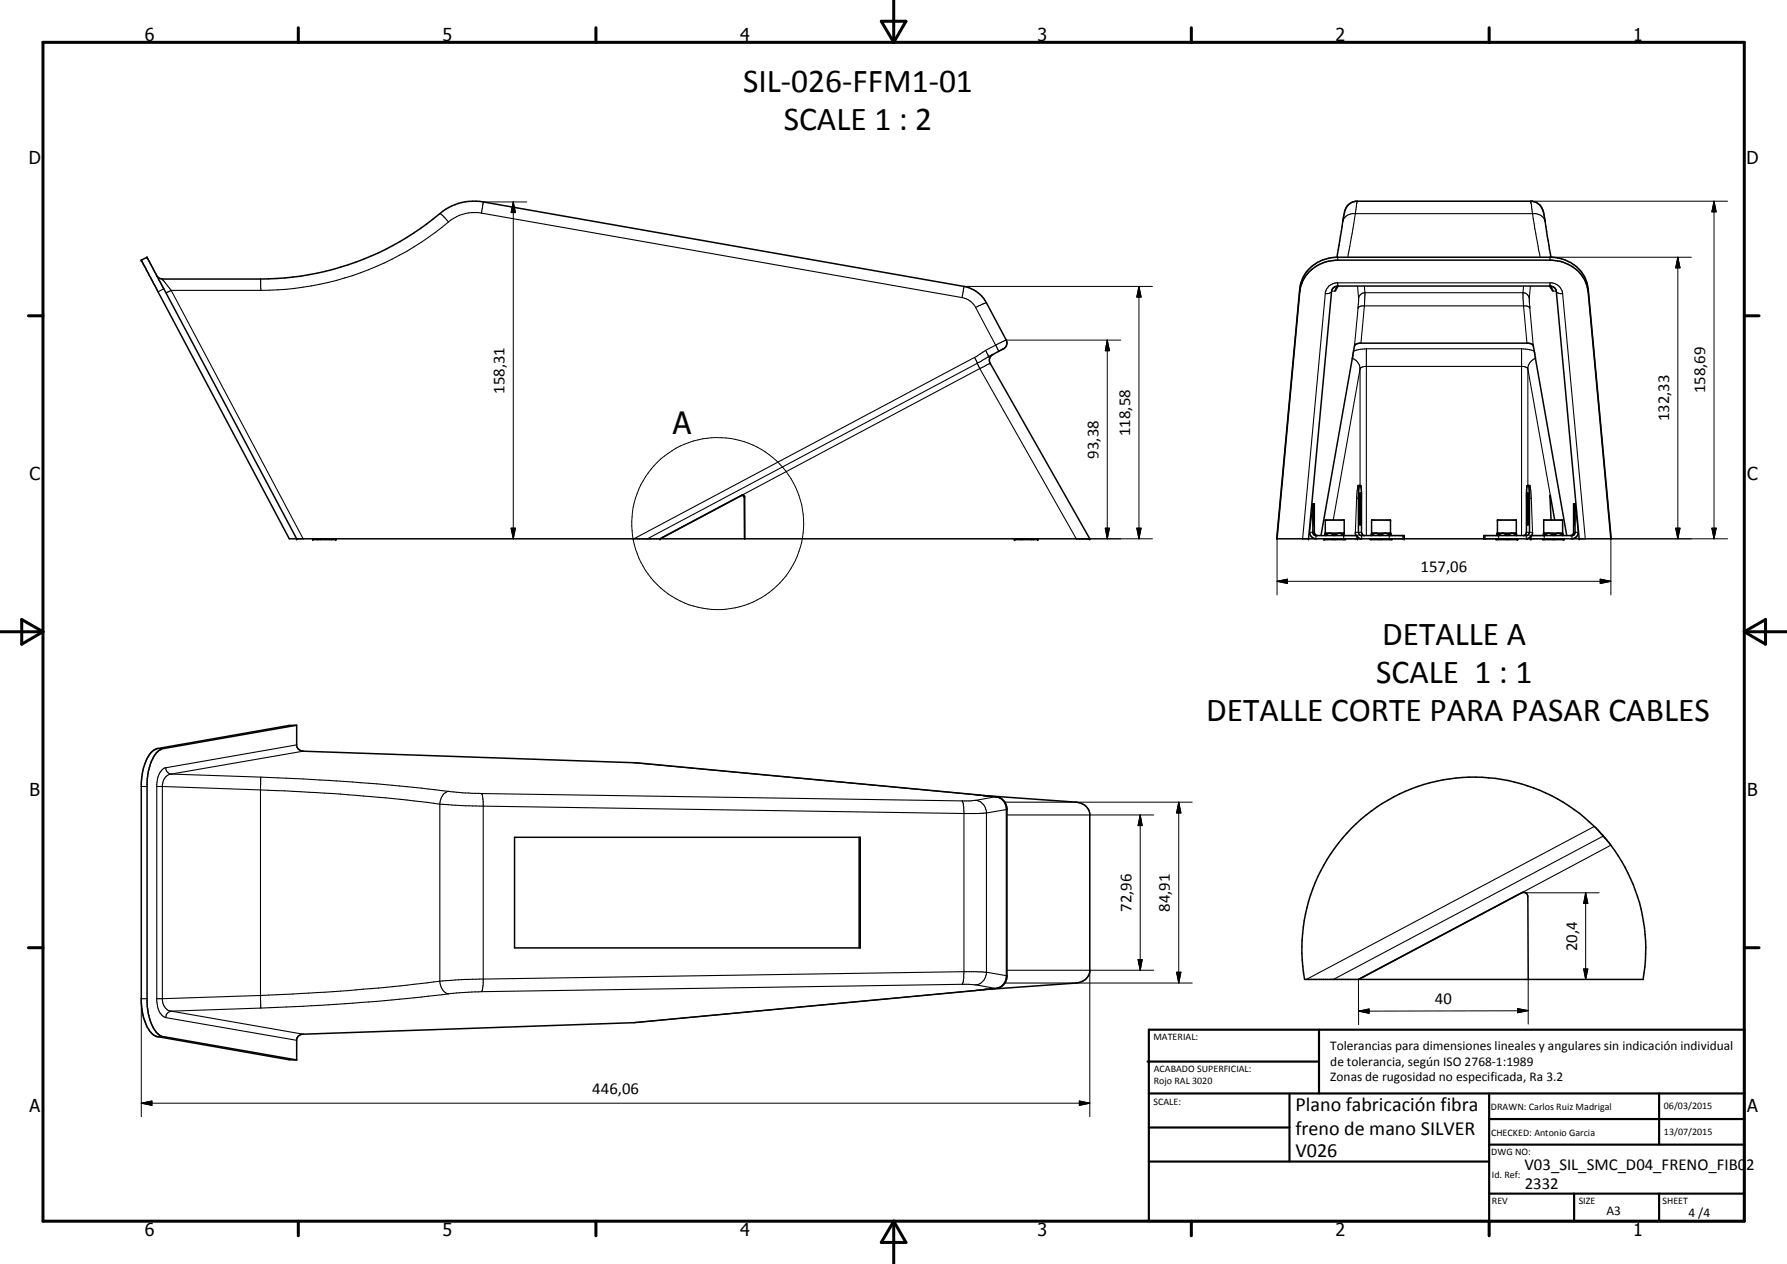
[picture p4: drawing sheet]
<svg xmlns="http://www.w3.org/2000/svg" width="420mm" height="297mm" viewBox="0 0 420 297" stroke-linecap="round" stroke-linejoin="round" font-family="sans-serif">
<g fill="none" stroke="#000" stroke-width=".35">
<path d="M33.3 61.3l-.1-.2 1.4-.6 1.5 2.9a4.4 4.4 0 0 0 1.5 2l.6 .2h23a66.7 66.7 0 0 0 43.6-16.4 12.5 12.5 0 0 1 8.8-1.7l113 19.8a7.6 7.6 0 0 1 5.3 3.9l4.7 8.7a1.73 1.73 0 0 1-1.4 2.4l-2.8 1.6M33.3 61.3v.1M33.3 61.4l34.7 65.2h188.2l-23.5-41.5a1.52 1.52 0 0 1 .7-1.8M36.9 64.9l32.9 61.7M307.6 63.4l.9-.8a9.3 9.3 0 0 1 5.6-2.1h50.8a9.1 9.1 0 0 1 7.6 4.4l.7 1.6 .2 1.4 5.4 58.7h-78.6l5.4-58.7 .8-2.7zM314.3 67.6h.1M314.4 60.5l1.4-9.2a4 4 0 0 1 2.5-3.9l.4-.1h41.6a3.8 3.8 0 0 1 2.9 4l1.4 9.2M314.7 67.2l-.4 .4M364.3 67.2l.4 .4M174.3 116.5h.4l.3 .4v9.7M308.7 118.4v6.9l.2 .3 .3 .3h10v.7M308.8 118.4l.1 5v-5"/>
<path d="M309 118.4v6.7l.2 .5 .4 .3M319.3 114.1h.6l.2 .9v10.1l.2 .5 .4 .3M319.6 114.1l-.2 2.6v8.4l.2 .5 .3 .3h10.2v.7M319.7 115.9l.2 1.3-.1 6.2-.2-1.4zM359.2 115.9l.2 .7-.2 6.8-.1-.8zM359.4 114.1l.2 2.2v8.8l-.2 .5-.3 .3h-10.2v.7M359.7 114.1h-.6l-.1 .4-.1 10.6-.1 .4-.5 .4M364.5 116.4v.1M364.5 116.4l.2 5.8M364.5 116.5l1 5.7M370 118.4v6.9l-.6 .6M370.1 118.4l.1 5"/>
<path d="M370.2 118.4v4.9M370.3 118.4v6.7l-.3 .7-10.2 .1v.7M73.5 126.7h5.5M73.5 126.7l.2-.1-.1 .2M74.7 126.7v.1M75 126.6l-.2 .1M75.2 126.6l-.1 .1M75.3 126.7v.1M77.4 126.7v.1M77.5 126.6v.1M77.7 126.6l.2 .1M77.9 126.7v.1"/>
<path d="M78.8 126.6l.2 .1M78.9 126.7v.1M155.2 126.6l19.3-10.2 .6 .3v9.9M238.5 126.7h5.5M238.6 126.7v.1M238.8 126.6l-.3 .1M239.8 126.7v.1M240.1 126.6l-.2 .1M240.3 126.6l-.1 .1M240.4 126.7v.1M242.5 126.7v.1M242.6 126.6v.1"/>
<path d="M242.8 126.6l.1 .1M243 126.7v.1M243.7 126.6l.3 .1M300.3 126.6l5.3-58a8.6 8.6 0 0 1 8.5-7.5h50.8a8.6 8.6 0 0 1 8.5 7.5l5.3 58M307.7 126.6l5.4-58.1a1.39 1.39 0 0 1 1.3-1.3h50.2a1.39 1.39 0 0 1 1.3 1.3l5.4 58.1M307.9 125.1l.1 .3a1.49 1.49 0 0 0 1.4 1.2M310.6 125.9l7.9-44.7a1.09 1.09 0 0 1 1.2-.6h39.6a1.02 1.02 0 0 1 1.2 .7l7.9 44.6M311.3 126.7l5 .1zM311.6 125.8h.1M311.6 126.6l-.3 .1M311.6 125.3v-3.1h4.4l.1 3.7M311.6 125.3h4.4"/>
<path d="M311.6 125.3v.6M311.7 126.6l-.1 .2M311.7 125.8v.1M311.7 125.8a1.21 1.21 0 0 1 1.9 0M313.4 126.7v.1M313.6 125.8h.2M313.6 126.6l-.1 .1M313.6 125.8v.1M313.8 125.8v.1M313.8 125.8a1.38 1.38 0 0 1 2.1 0M313.8 126.6l.1 .1M314 126.7v.1"/>
<path d="M315.9 125.8h.1M315.9 125.8v.1M315.9 126.6l.1 .1M315.9 126.7v.1M316 126.6l.3 .2M316 125.3v.6M316.1 126.6l.2 .1M318.7 125.1l.1 .8M319.2 126.2l1 .4M322.1 126.7l5.2 .1zM322.4 125.8l.1-3.6h4.4l-.1 3.7M322.4 125.8h.1"/>
<path d="M322.4 125.8v.1M322.4 126.7v.1M322.4 126.6l-.2 .1M322.5 125.3h4.5M322.5 126.6l-.1 .1M322.5 125.8v.1M322.5 125.8a1.24 1.24 0 0 1 1.9 0M324.2 126.7v.1M324.4 125.8h.3M324.4 126.6l-.1 .1M324.4 125.8v.1M324.7 125.8v.1"/>
<path d="M324.7 125.8a1.38 1.38 0 0 1 2 0M324.7 126.6v.1M324.8 126.7v.1M326.7 125.8h.1M326.7 126.6l.1 .2M326.7 125.8v.1M326.8 126.6l.3 .1M326.9 125.3l.1 .6M327 126.6l.2 .1M327.1 126.7v.1M351.7 126.7l5.1 .1zM351.9 126.7v.1"/>
<path d="M352 126.6l-.3 .1M352 125.3h4.5M352.1 125.3l-.1 .6M352.1 125.4v.1M352.1 125.9v-3.7h4.4l.1 3.7M352.1 125.8h.2M352.1 126.6l-.2 .1M352.2 126.7v.1M352.3 125.8v.1M352.3 125.8a1.34 1.34 0 0 1 2 0M352.3 126.6l-.2 .1M354.1 126.7v.1"/>
<path d="M354.3 125.8h.3M354.3 125.8v.1M354.3 126.6v.1M354.6 125.8v.1M354.6 125.8a1.21 1.21 0 0 1 1.9 0M354.6 126.6l.1 .1M354.8 126.7v.1M356.5 126.6l.1 .1M356.5 125.8h.1M356.5 125.8v.1M356.6 126.7v.1M356.6 126.6l.2 .1"/>
<path d="M359.8 126.2l-1 .4M360.3 125.1l-.2 .8M362.7 126.7h5M362.7 126.7v.1M363 125.3h4.4M363 125.3v.6M363 125.3l-.1 .6M363 125.8h.1M363 126.6l-.3 .1M363.1 126.6l-.1 .2M363.1 125.8v.1M363.1 125.8a1.34 1.34 0 0 1 2.1 0"/>
<path d="M364.9 126.7v.1M365.2 125.8h.2M365.2 125.8v.1M365.2 126.6l-.1 .1M365.4 125.8v.1M365.4 125.8a1.21 1.21 0 0 1 1.9 0M365.4 126.6l.1 .1M365.6 126.7v.1M367.3 125.8h.1M367.3 126.6l.2 .1M367.3 125.8v.1M367.4 125.3v-3.1h-4.4v3.1"/>
<path d="M367.4 125.3v.6M367.4 126.7v.1M367.4 126.6l.3 .1M371.1 125.1l-.1 .3a1.49 1.49 0 0 1-1.4 1.2M69.8 170.4v5.2a1.66 1.66 0 0 0 1.5 .9l78.2 2.7 84.7 8a2.86 2.86 0 0 1 2.6 2.8v39.5a2.91 2.91 0 0 1-2.6 2.8l-85.2 8-77.7 2.7a1.53 1.53 0 0 0-1.5 1.2v4.9M69.8 170.4l-1.8 .1-30.8 5.4a4.6 4.6 0 0 0-3.1 3.5l-.6 2.3-.3 2.2v51.7a11.5 11.5 0 0 0 2.7 7.5l1.1 .5 31 5.4 1.8 .1M69.8 170.4l-31.3 5.5a4.3 4.3 0 0 0-3 3.2l-.6 2.2-.3 2.6v51.7a10.5 10.5 0 0 0 2.8 7.6l.9 .4 31.5 5.5M121 196.8h81.3v26h-81.3zM202 196.8v26M231.2 186.9l21.9 1.6a3.3 3.3 0 0 1 3.1 2.6v37.3a3.3 3.3 0 0 1-3.1 2.6l-21.9 1.6M317.7 194.6a40.4 40.4 0 0 1 47.4-7.5 40.4 40.4 0 0 1 21.2 43.1h-79.6a40.3 40.3 0 0 1 11-35.6zM319.4 230.2l38.4-20.4a.97 .97 0 0 1 1.4 .9l.1 19.5"/>
</g>
<g fill="none" stroke="#000" stroke-width=".25">
<path d="M103.4 50.2l.6 .4 1.4 1.6M105.4 52.2a68.7 68.7 0 0 1-44.1 16M113.2 50.1l113 19.8M113.2 50.1a9.5 9.5 0 0 0-7.8 2.1M113.6 47.5l-.4 2.6M315.7 52a2.47 2.47 0 0 1 2.2-1.8h43.2a2.47 2.47 0 0 1 2.2 1.8M319.1 47.3l-2.2 13.2M319.1 47.3h.1M359.9 47.3h.1M359.9 47.3l2.2 13.2M38.2 65.6h.1M38.2 65.6l2 2.6"/>
<path d="M38.5 67.9l-1.3 .7M40.2 68.2l-1.2 .5M40.2 68.2l31.1 58.4M40.2 68.2h21.1M61.2 65.6h.1M61.2 65.6l.1 2.6M226.2 69.9l1.5 .5a4.4 4.4 0 0 1 1.7 1.9M226.6 67.3l-.4 2.6M229.4 72.3l4.7 8.8M231.9 71.2h.1M231.9 71.2l-2.5 1.1M236.6 79.9l-2.5 1.2"/>
<path d="M305.6 67.9v.7M311.6 69l-5.3 57.6M311.6 69a2.76 2.76 0 0 1 2.7-2.5h50.4a2.88 2.88 0 0 1 2.7 2.5M313.1 68.4h.7M313.1 68.5l-.1 .2-.6 .3h-.8M314.4 67.5l-.3 .7-.3 .2M314.5 67.2h.1M314.5 60.5v.6M314.5 66.5v.7M314.7 67.2l-.7 .7-.2 .5M319.2 67.2l.2 2.9M319.3 72.4l-.8 8.9"/>
<path d="M319.3 72.4l.3-.3 .6-.2h38.6l.6 .2 .3 .3M319.4 70.1l-.1 2.3M320.8 67.2l.1 1.6M320.9 68.8l-.1 2.6-.8 9.2M320.9 68.8h37.2M320.9 68.8a1.54 1.54 0 0 0-1.5 1.3M358.1 68.8l.1 2.6 .8 9.2M358.1 68.8a1.5 1.5 0 0 1 1.5 1.3M358.2 67.2l-.1 1.6M359.6 70.1l.1 2.3M359.7 72.4l.8 8.9M359.8 67.2l-.2 2.9"/>
<path d="M364.4 67.2l.4 .4 .4 .8M364.4 67.2h.1M364.4 60.5v.6M364.4 66.5v.7M364.6 67.5l.3 .7 .3 .2M365.2 68.4h.7M365.9 68.5l.1 .2 .6 .3h.8M367.4 69l5.3 57.6M373.4 67.9v.7M229.1 84l-80.1 42.6M229.1 84l.7 1.4M229.8 85.4l-77.6 41.2"/>
<path d="M229.8 85.4l.6 1.2M230.4 86.6l-56.1 29.9M230.4 86.6l22.7 40M231.7 82.3l-2.6 1.7M231.7 82.3l.7 1.6-2.6 1.5M232.8 85.4h.1M232.8 85.4l-2.4 1.2M234.1 81.1l-2.4 1.2M234.1 81.1l.7 1.5M318 84.2l1.2 .9 .5 .9 .1 .7M319.8 86.7l.4-.4 .8-.2h37l.9 .3 .3 .3 5.3 29.8M319.8 86.7l-6.3 35.5"/>
<path d="M319.8 86.7v27.4M321.3 82v43.9M321.3 82l-1.4 .1-1.6 .4M321.3 82h36.4M357.7 82l1.9 .2 1.2 .3M357.7 82v43.9M361 84.2l-.9 .6-.5 .5-.4 1.1v27.7M175.1 116.8l-.1 .1M308.8 118.4l-.9 6.7h1.1M309 118.4l-.2 1.2M319 117.1h.4M319 117.1l-.3 8h1.4"/>
<path d="M319.3 114.1l-.3 3M319.6 117.9h.3M359.1 117.9h.3M359.6 117.1h.4M359.7 114.1l.3 3M360 117.1l.3 8h-1.4M364.4 116.9h.2M370 118.4h.1l.1 1.2M370.2 118.4l.9 6.7h-1.1M308.8 121.4h.1M309.4 125.9v.7M315.9 125.9v.7"/>
<path d="M319 125.9v.7M319.2 125.9v.7M319.6 121.4h.3M319.8 126.5v.1M320.2 125.9v.7M326.6 125.9v.7M329.8 125.9v.7M330.1 125.9v.7M348.9 125.9v.7M349.2 125.9v.7M352.4 125.9v.7M358.8 125.9v.7"/>
<path d="M359.1 121.4h.3M359.2 126.5v.1M359.8 125.9v.7M360 125.9v.7M363.1 125.9v.7M369.6 125.9v.7M370.1 121.4h.1M37.2 175.9h1.3M69.8 175l-30.8 5.4M71.3 176.5l-31.1 5.4M149 179.2l80.1 7.5M33.2 184.8h1.4"/>
<path d="M36.9 184.8l24.3 .8a438.7 438.7 0 0 1 42.2 3.4M39 180.4a3.5 3.5 0 0 0-2.1 3.5v51.3a4.1 4.1 0 0 0 2.1 3.9M39 180.4l.4 1 .8 .5M40.2 181.9a2.53 2.53 0 0 0-2 2.5v50.7a2.69 2.69 0 0 0 2 2.5M40.2 181.9l21.1 .7M61.3 182.6v54.3M61.3 182.6l15.9 .8 11.3 .8 16.9 1.8M103.4 189l9.4 .4 113.8 1.8 5.3-.1 4.7-.9M103.4 189v41.6M105.4 186l3.3 .3 4.5 .2M105.4 186a2.92 2.92 0 0 0-2 3M113.2 186.5l.2 .3 .2 1.5v42.9l-.2 1.5-.2 .3"/>
<path d="M113.2 186.5l113 1.7M226.2 188.2l.3 .6 .1 2v37.9l-.1 1.8-.3 .8M229.1 186.7l2.6 .3M229.1 186.7h.2M229.4 188.1l-3.2 .1M229.4 188.1a2.99 2.99 0 0 1 2.5 2.5v38.3a2.84 2.84 0 0 1-2.5 2.5M231.7 187l2.4 .2M231.7 187h.1M234.1 187.2h.1M234.1 187.2a2.88 2.88 0 0 1 2.5 3M234.1 187.2l-4.7 .9M236.3 188.5h16.8"/>
<path d="M236.6 190.2h.2M236.6 190.2v39.1M236.8 190.2h.1M236.8 191.5h19.4M374.9 194.2l-67.7 36M377 196.5l-63.5 33.7M378.7 198.6l-21.2 11.3M33.2 234.7h1.4M39 239.1l30.8 5.4M40.2 237.6a1.52 1.52 0 0 0-1.2 1.5M40.2 237.6l31.1 5.4M61.3 236.9l-21.1 .7"/>
<path d="M103.4 230.6l-14.4 1.6-12.6 1-15.2 .7-24.3 .8M103.4 230.6a2.91 2.91 0 0 0 2 3M105.4 233.6l-16.9 1.7-13.3 1-13.9 .6M113.2 233l-7.8 .6M226.2 231.3l3.2 .1M226.2 231.3l-113 1.7M229.1 232.8l-80.1 7.5M229.1 232.8h.2M229.4 231.4l4.7 .9M231.7 232.5l-2.6 .3M231.7 232.5h.1M234.1 232.3l-2.4 .2"/>
<path d="M234.1 232.3h.1M236.3 231h16.8M236.6 229.3h.2M236.6 229.3a2.88 2.88 0 0 1-2.5 3M236.6 229.3l-4.7-.8-5.3-.2-113.8 1.8-9.4 .5M236.8 229.3h.1M236.8 228h19.4M37.2 243.6h1.3"/>
</g>
<g fill="#000">
<circle cx="33.2" cy="61.1" r=".18"/>
<circle cx="34.6" cy="60.5" r=".18"/>
<circle cx="314.3" cy="67.6" r=".18"/>
<circle cx="364.7" cy="67.6" r=".18"/>
<circle cx="359.2" cy="115.9" r=".18"/>
<circle cx="364.5" cy="116.4" r=".18"/>
<circle cx="69.8" cy="126.6" r=".18"/>
<circle cx="73.6" cy="126.7" r=".18"/>
<circle cx="79" cy="126.7" r=".18"/>
<circle cx="155.2" cy="126.6" r=".18"/>
<circle cx="238.5" cy="126.8" r=".18"/>
<circle cx="238.5" cy="126.7" r=".18"/>
<circle cx="244" cy="126.7" r=".18"/>
<circle cx="244" cy="126.8" r=".18"/>
<circle cx="256.2" cy="126.6" r=".18"/>
<circle cx="307.7" cy="126.6" r=".18"/>
<circle cx="311.3" cy="126.7" r=".18"/>
<circle cx="311.6" cy="125.3" r=".18"/>
<circle cx="311.6" cy="122.2" r=".18"/>
<circle cx="316" cy="125.3" r=".18"/>
<circle cx="319.2" cy="126.6" r=".18"/>
<circle cx="319.2" cy="125.9" r=".18"/>
<circle cx="322.5" cy="125.3" r=".18"/>
<circle cx="326.9" cy="125.3" r=".18"/>
<circle cx="326.9" cy="122.2" r=".18"/>
<circle cx="330.1" cy="126.6" r=".18"/>
<circle cx="330.1" cy="125.9" r=".18"/>
<circle cx="352.1" cy="122.2" r=".18"/>
<circle cx="352.1" cy="125.3" r=".18"/>
<circle cx="356.5" cy="125.3" r=".18"/>
<circle cx="356.8" cy="126.7" r=".18"/>
<circle cx="359.8" cy="126.6" r=".18"/>
<circle cx="359.8" cy="125.9" r=".18"/>
<circle cx="360" cy="125.9" r=".18"/>
<circle cx="360" cy="126.6" r=".18"/>
<circle cx="363" cy="125.3" r=".18"/>
<circle cx="367.4" cy="125.3" r=".18"/>
<circle cx="367.7" cy="126.7" r=".18"/>
<circle cx="371.3" cy="126.6" r=".18"/>
</g>
<g fill="none" stroke="#000" stroke-width=".71">
<path d="M10.1 9.9h400v277.1h-400zM70.1 6.5v3.4M140.1 6.5v3.4M207.2 5h5.8l-2.9 4.9zM210.1 0v9.9M280.1 6.5v3.4M350.1 6.5v3.4M6.7 74.2h3.4M410.1 74.2h3.5M.1 148.5h10M5.1 145.6l5 2.9-5 2.9zM410.1 148.5h10"/>
<path d="M410.1 148.5l5-2.9v5.8zM6.7 222.7h3.4M410.1 222.7h3.5M70.1 287v3.4M140.1 287v3.4M210.1 287v10M210.1 287l2.9 5h-5.8zM280.1 287v3.4M350.1 287v3.4"/>
</g>
<g fill="none" stroke="#000" stroke-width=".51">
<path d="M269.8 249.5h40.3M270.1 242h140v45h-140zM270.1 257h140M303.2 257v16M310.1 242v15M350.1 257v30M390.1 257v12M270.1 265h33.1M270.1 273h80M350.1 269h60M350.1 263h60M350.1 280.5h60"/>
<path d="M370.1 280.5v6.5M390.1 280.5v6.5"/>
</g>
<g fill="none" stroke="#000" stroke-width=".24">
<path d="M113.6 47.5h10.3M120.7 47.5l.5 2.5h-1zM120.7 47.5v79.1M359.9 47.3h46.3M403 47.3l.5 2.5h-1zM403 47.3v79.3M226.6 67.3h44.4M236.6 79.9h26.9M260.3 79.9l.5 2.5h-.9zM260.3 79.9v46.7M267.8 67.3l.5 2.5h-1zM267.8 67.3v59.3"/>
<path d="M364.4 60.5h33.3M394.5 60.5l.5 2.4h-1zM394.5 60.5v66.1M120.2 124.1h1l-.5 2.5zM253.1 126.6h17.9M259.9 124.1h.9l-.5 2.5zM267.3 124.1h1l-.5 2.5zM300.3 136.6l2.4-.5v1zM300.3 136.6h78.4M300.3 126.6v13.2M376.2 136.1l2.5 .5-2.5 .5zM394 124.1h1l-.5 2.5z"/>
<path d="M402.5 124.1h1l-.5 2.5zM406.2 126.6h-27.5v13.2M253.1 188.5h27.2M256.2 191.5h15.1M268.1 191.5l.5 2.5h-1zM268.1 191.5v36.5M277.1 188.5l.6 2.6h-1.1zM277.1 188.5v42.5M357.8 209.8h18.2M372.8 209.8l.5 2.5h-.9zM372.8 209.8v20.4M33.2 234.7v27.7"/>
<path d="M253.1 231h27.2M267.6 225.5h1l-.5 2.5zM271.3 228h-15.1v34.4M276.6 228.5h1.1l-.6 2.5zM319.4 230.2v10.6M319.4 237.6l2.5-.5v1zM356.8 237l2.5 .5-2.5 .5zM359.3 237.5l-39.9 .1M359.3 230.2v10.5M372.4 227.7h.9l-.5 2.5zM33.2 259.2l2.5-.5v1.1zM33.2 259.2h223"/>
<path d="M253.8 258.7l2.4 .5-2.4 .6z"/>
<circle cx="168.7" cy="123" r="20.2"/>
</g>
<g fill="#000">
<path d="M120.7 47.5l.5 2.5h-1zM403 47.3l.5 2.5h-1zM267.8 67.3l.5 2.5h-1zM394.5 60.5l.5 2.4h-1zM260.3 79.9l.5 2.5h-.9zM120.2 124.1h1l-.5 2.5zM259.9 124.1h.9l-.5 2.5zM267.3 124.1h1l-.5 2.5zM300.3 136.6l2.4-.5v1zM376.2 136.1l2.5 .5-2.5 .5zM394 124.1h1l-.5 2.5zM402.5 124.1h1l-.5 2.5z"/>
<path d="M268.1 191.5l.5 2.5h-1zM277.1 188.5l.6 2.6h-1.1zM372.8 209.8l.5 2.5h-.9zM267.6 225.5h1l-.5 2.5zM276.6 228.5h1.1l-.6 2.5zM319.4 237.6l2.5-.5v1zM356.8 237l2.5 .5-2.5 .5zM372.4 227.7h.9l-.5 2.5zM33.2 259.2l2.5-.5v1.1zM253.8 258.7l2.4 .5-2.4 .6z"/>
</g>
<g font-size="7.9">
<text x="174.7" y="21.5">SIL-026-FFM1-01</text>
<text x="184.3" y="30.5">SCALE 1 : 2</text>
<text x="325" y="151.5">DETALLE A</text>
<text x="323.5" y="160.5">SCALE 1 : 1</text>
<text x="283.6" y="169.5">DETALLE CORTE PARA PASAR CABLES</text>
</g>
<text font-size="7.2" x="158.2" y="101.9">A</text>
<g font-size="4.7">
<text x="304.6" y="261.2">Plano fabricación fibra</text>
<text x="304.6" y="266.6">freno de mano SILVER</text>
<text x="304.6" y="272">V026</text>
</g>
<g font-size="4.2">
<text x="34" y="9.6">6</text>
<text x="104" y="9.6">5</text>
<text x="174" y="9.6">4</text>
<text x="244" y="9.6">3</text>
<text x="314" y="9.6">2</text>
<text x="384" y="9.6">1</text>
<text x="6.8" y="38.7">D</text>
<text x="410.6" y="38.7">D</text>
<text x="7" y="112.9">C</text>
<text x="410.8" y="112.9">C</text>
<text x="7" y="187.1">B</text>
<text x="410.8" y="187.1">B</text>
<text x="7" y="261.4">A</text>
<text x="410.8" y="261.4">A</text>
<text x="34" y="290.4">6</text>
<text x="104" y="290.4">5</text>
<text x="174" y="290.4">4</text>
<text x="244" y="290.4">3</text>
<text x="314" y="290.4">2</text>
<text x="384" y="290.4">1</text>
</g>
<g font-size="3.9">
<text x="118.6" y="92.5" transform="rotate(-90 118.6 92.5)">158,31</text>
<text x="400.9" y="92.5" transform="rotate(-90 400.9 92.5)">158,69</text>
<text x="392.4" y="99" transform="rotate(-90 392.4 99)">132,33</text>
<text x="258.3" y="107.8" transform="rotate(-90 258.3 107.8)">93,38</text>
<text x="265.8" y="102.4" transform="rotate(-90 265.8 102.4)">118,58</text>
<text x="334" y="134.5">157,06</text>
<text x="266" y="214.2" transform="rotate(-90 266 214.2)">72,96</text>
<text x="275.1" y="214.2" transform="rotate(-90 275.1 214.2)">84,91</text>
<text x="370.8" y="223.5" transform="rotate(-90 370.8 223.5)">20,4</text>
<text x="337.4" y="236">40</text>
<text x="139.3" y="257.2">446,06</text>
<text x="358.5" y="275">V03_SIL_SMC_D04_FRENO_FIB02</text>
<text x="358.5" y="279.4">2332</text>
</g>
<g font-size="3.1">
<text x="312.7" y="246.8">Tolerancias para dimensiones lineales y angulares sin indicación individual</text>
<text x="312.7" y="250.4">de tolerancia, según ISO 2768-1:1989</text>
<text x="312.7" y="254">Zonas de rugosidad no especificada, Ra 3.2</text>
<text x="377.7" y="285.6">A3</text>
<text x="397" y="285.9">4 /4</text>
</g>
<g font-size="2.4">
<text x="271.2" y="244.4">MATERIAL:</text>
<text x="271.3" y="252">ACABADO SUPERFICIAL:</text>
<text x="271.3" y="254.6">Rojo RAL 3020</text>
<text x="271.2" y="259.7">SCALE:</text>
<text x="350.6" y="260.8">DRAWN: Carlos Ruiz Madrigal</text>
<text x="391.2" y="260.6">06/03/2015</text>
<text x="350.6" y="267">CHECKED: Antonio Garcia</text>
<text x="391.2" y="266.7">13/07/2015</text>
<text x="350.6" y="271.4">DWG NO:</text>
<text x="350.8" y="276.9">Id. Ref:</text>
<text x="350.8" y="282.8">REV</text>
<text x="371.2" y="282.9">SIZE</text>
<text x="390.9" y="282.9">SHEET</text>
</g>
</svg>
